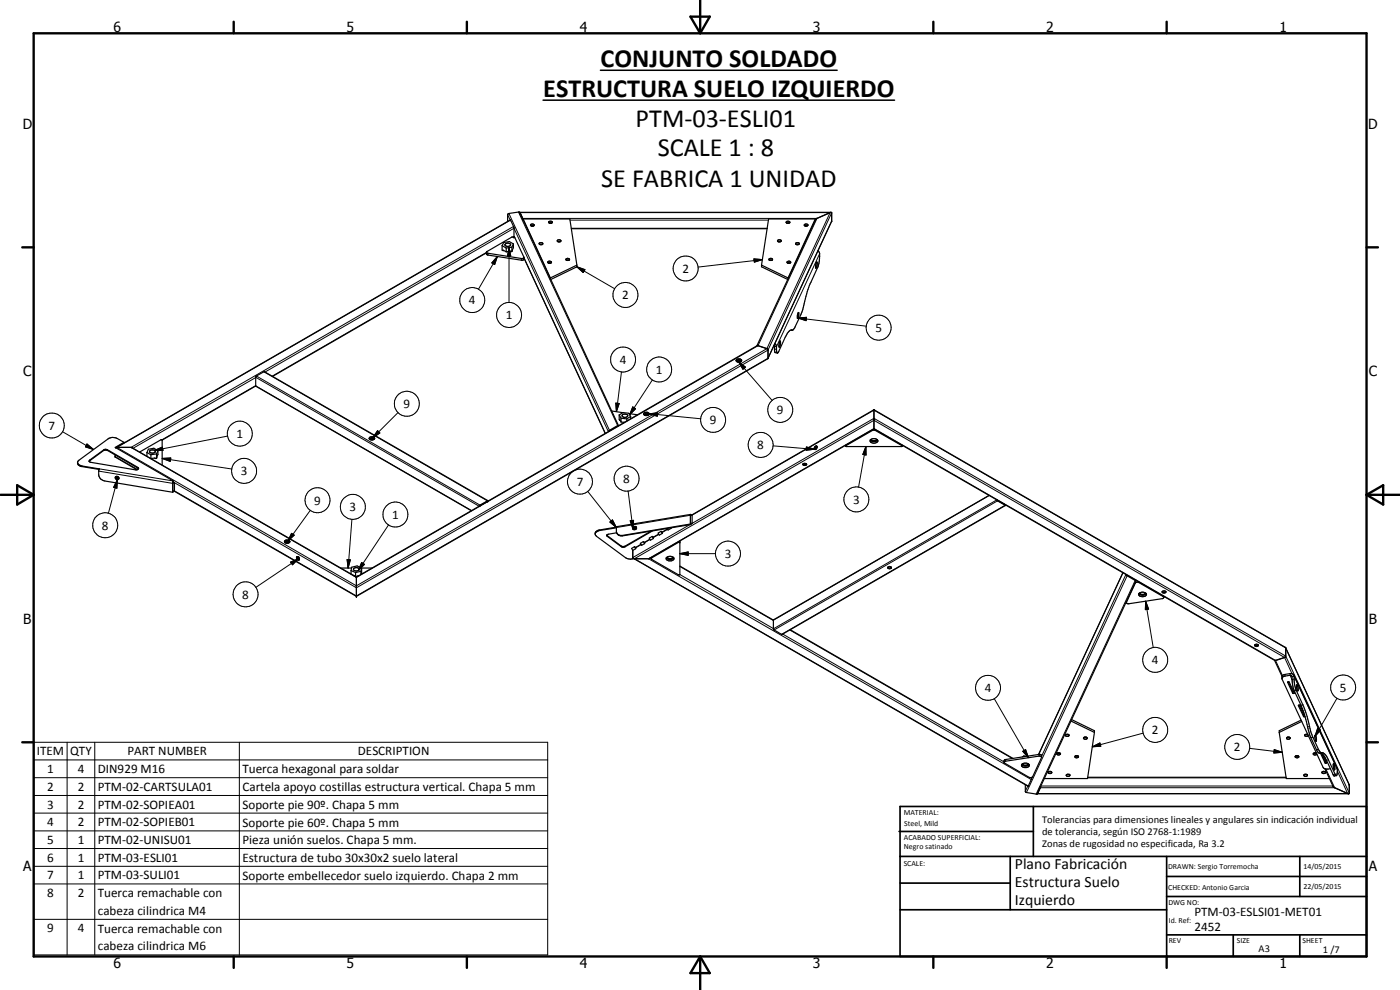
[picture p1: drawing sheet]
<svg xmlns="http://www.w3.org/2000/svg" width="420mm" height="297mm" viewBox="0 0 420 297" stroke-linecap="round" stroke-linejoin="round" font-family="sans-serif">
<g fill="none" stroke="#000" stroke-width=".35">
<path d="M146 75.9l-64.2 37M146 75.7l.3 .3 10.3 1.6 .7-.4M150.7 73.7v1.4l1.2 .5M150.7 73.7l1.2 .7M151.7 73.2a.93 .93 0 0 1 1.5 .4 .94 .94 0 0 1-.9 .4 .94 .94 0 0 1-.8-.7zM151.9 74.4v1.2M153.2 66l-118.5 68.4 4.9-.1 67.4 38.8M153.2 66h.1M153.2 66l1.1 2.3-.1 2.8M153.6 75.5l-.4 .1v-.2l-1.3 .2M153.6 74.2v1.3M153.6 74.2l-1.7 .2"/>
<path d="M154.1 73.2v1.1l-.5 1.2M154.1 73.2l-1.2-.7-1.7 .3-.5 .9M154.1 73.2l-.5 1M154.2 71.1h-.6l-7.5 4.4-.1 .8 .5 .2 10.1 1.6 .6-.2 .1-.7M154.2 71.1l.1 .1M154.3 71v.2M154.3 71.2l3 6M156 63.8h.1M156 63.8l-.4-.2-3.1 .6-.2 2.2M156 63.8l29.6 63.9M156 63.7l1 2.1M156 63.7v.1"/>
<path d="M156 63.7h93.4M156.1 64l.8 1.8M156.9 65.8h.1M157 65.7v.3M157 65.7h14l2.1 13.8M157 65.7l8.2 17.7M157.3 77.4l24.3 52.6M159.3 67.3l.7-.1 .3 .2a.54 .54 0 0 1-.5 .5 .54 .54 0 0 1-.6-.5zM159.4 67.8h.7M161.8 73a.61 .61 0 0 1 .6-.2 .61 .61 0 0 1 .5 .4 .61 .61 0 0 1-.6 .2 .61 .61 0 0 1-.5-.4zM162 73.4h.7M164.6 79l-.2-.2a.54 .54 0 0 1 .5-.4 .54 .54 0 0 1 .6 .4l-.2 .2"/>
<path d="M164.6 79h.7M164.7 66.5l.7-.1a.33 .33 0 0 1 .4 .3 .33 .33 0 0 1-.5 .3 .42 .42 0 0 1-.5 0 .42 .42 0 0 1-.1-.5zM164.9 66.9h.7M167.3 72.1a.5 .5 0 0 1 .7-.2 .5 .5 0 0 1 .2 .6l-.1 .1a.48 .48 0 0 1-.6 0 .48 .48 0 0 1-.2-.5zM167.5 72.5h.6M169.9 77.7a.53 .53 0 0 1 .6-.2 .53 .53 0 0 1 .3 .6h-.8zM170 78.1h.7M171.5 68.6h58.7M173.1 79.5v.6l-7.8 3.8M173.1 79.5l-7.9 3.9M228.5 79.5v.6l7.9 3.8M228.5 79.5l8 3.9"/>
<path d="M230.8 77.7a.54 .54 0 0 1 .6-.2 .54 .54 0 0 1 .4 .5l-.9 .1zM231 78.1h.7M233.6 72.5h.7M234.3 72.5l-.7 .1M234.3 72.5l.2-.2a.6 .6 0 0 0-.6-.4 .6 .6 0 0 0-.6 .4l.3 .3M236 66.6l.6-.2 .5 .3a.67 .67 0 0 1-1.2 0zM236.1 66.9h.7M236.4 79l-.1-.2a.57 .57 0 0 1 .4-.4 .57 .57 0 0 1 .6 .3l-.2 .3M236.4 79h.7M238.8 73l.7-.2a.31 .31 0 0 1 .4 .3 .31 .31 0 0 1-.3 .3h-.6zM239 73.4h.7M241.4 67.4l.3-.2 .6 .1a.49 .49 0 0 1-.4 .6 .49 .49 0 0 1-.5-.5z"/>
<path d="M241.6 67.8h.7M244.7 65.7h-14l-2.2 13.8M244.7 65.7l-8.2 17.7M244.7 65.7v.3M245.1 78.7l.2 .5-.5 1.2v-.9zM245.5 75.2l.5 .9-.1 2.2-.4 1.6-3 7-2.1 7.5-1.9 3.9-.4 .6-.4 .2M249.4 63.7l.2 .1v2.6l-19.1 41.2M249.4 63.7l-4.6 2.1-17.7 38M165.2 83.4v.3M236.5 83.4v.3M237.5 99l.2 .1M237.7 99.1l-.2-.1a2.98 2.98 0 0 0-1.8 2.2l-2.4 4.7"/>
<path d="M239.6 93.8l.1 .8-.4 .9v-.9zM76.7 115.8l-28 16.2M76.8 115.9l64.7 37.3M79.3 111.5l-2.4 1.4-.1 3M79.3 111.5h.1M79.3 111.5l67.2 38.7M221.1 107.9a1.06 1.06 0 0 1 1.5 .2 .85 .85 0 0 1-.9 .5 .85 .85 0 0 1-.7-.6zM221.4 108l.4-.1 .4 .2-.6 .2zM222.6 108.1v.1M232.3 103.6l.3 2.1 .7 .2M232.6 103.1l.3 .5 .2 1.9 .2 .4M233.8 104.1h.1"/>
<path d="M234.1 102.4l.2 .3-.3 1.4a1.76 1.76 0 0 1 .1-1.7zM23.3 138.8l.3 .6 1 .4 5.2 .9-.2 1.8a2.12 2.12 0 0 0 1.8 1.8l20.4 3.4M23.3 138.8l.2 .7 .8 .5 5.4 .8M26.7 138.4l4.4-3.2 .7-.2 9.8 5.6M26.7 138.4l.2-.4 4.8-3.2 .5 .1 9.2 5.4 .2 .3M26.7 138.4l.6 .3 13.3 2.3 .6-.1 .4-.3M34.6 136.5v.7l6.5 3.8M37.2 132.7l-2-1.1a2.62 2.62 0 0 0-2.8 .1l-8.7 6.4-.4 .7M37.2 132.7l-2.6 1.5 17.4 10.1M37.2 132.7v.2M41.9 135.6l6.4-3.6h.4v7.5M44.1 135.8v1.1"/>
<path d="M44.1 135.8l1.2 .6M44.9 135.3a.85 .85 0 0 1 1-.4 .85 .85 0 0 1 .6 .8 .93 .93 0 0 1-.9 .3 .93 .93 0 0 1-.7-.7zM45.3 136.4v1.2l1.7-.1M47 136.2v1.3M47 136.2l-1.7 .2M47.4 135.2v1.2l-.4 1.1M47.4 135.2l-1.2-.7-1.7 .3-.4 1M47.4 135.2l-.4 1M110.9 131.2a.93 .93 0 0 1 1.5 .4 .94 .94 0 0 1-1.6-.1zM111.2 131.5l.4-.2 .4 .2-.2 .2zM183.6 123.3l3.4 .5M185.6 127.7l-2.7 1.4-.2 .4"/>
<path d="M185.6 127.7h.1M185.8 124.5l.2 1.6M185.8 124.5l.6 1M186 126.1v-.2l.4 .7M186 126v.1M186.4 126.6l.9 .1M186.4 125.5v1.1M186.4 125.5l1.7 .2M186.8 124.5a.95 .95 0 0 1 1.6 .3 1.03 1.03 0 0 1-1.7 0zM187 123.8l-1.2 .7M187 123.8l1.7 .2 .6 .9M188.1 125.7v.6"/>
<path d="M188.8 124.1l2.5 .4M189.3 124.9v.7M189.3 124.9l-1.2 .8M193.3 123.9a.91 .91 0 0 1 1.5 .3 .88 .88 0 0 1-.9 .4 .88 .88 0 0 1-.7-.6zM193.7 124.1l.4-.1 .3 .2-.4 .2zM241 139.2l.3 .2 .8-.2M241 139.2a.59 .59 0 0 1 .6-.2 .59 .59 0 0 1 .4 .5 .63 .63 0 0 1-1.1-.2zM245.1 133.9a.58 .58 0 0 1 0 .6 .58 .58 0 0 1-.6 .3M245.1 133.9a.55 .55 0 0 0-.6 .2 .55 .55 0 0 0 .1 .7l.5-.4v-.5M253.8 133.8l8.1-4.7 .6-.1 8.3 4.9M253.8 133.6l.1 .4 16.9-.1M261.2 132a1.48 1.48 0 0 0 2.1 0"/>
<path d="M261.4 131.8a1.03 1.03 0 0 0 1.7 0M261.4 131.8a.6 .6 0 0 0-.2 .8 .6 .6 0 0 0 .7 .3 1.23 1.23 0 0 0 1.6-.7l-.4-.4M261.4 131.8l.5-.2 1.2 .2M262.3 128.7l120.3 69.5 3.1-1.1 .1-2.8M262.3 122.9l123.5 71.4M262.3 122.9v5.8M262.3 128.7l-67.3 38.8h-5M262.3 122.9l-54.8 31.7M270.8 133.6v.3M34.6 143.2l.5-.2 .5 .4M34.9 143.3h.3l.1 .3h-.3zM35.7 143.5l-.1 .1"/>
<path d="M51.8 144.9v2.8M51.9 147.4l-.1 .3M52 144.3l-.2 .6M52 144.3l-.1 .5M52.2 147.3l54.8 31.6M52.4 144.8l-.6 .1M52.4 144.8l-.4-.1-.2 .2M52.4 144.8v2.5l-.6 .1M144 151.8h.1M146.3 150.4h.1M146.3 150.4l-2.3 1.4M146.5 150.3l-2.5 1.3-.2 .2"/>
<path d="M185 158.2l-5 .8a1.1 1.1 0 0 0-1.2 .6 1.1 1.1 0 0 0 .2 1.3l8.7 6.4 1.5 .5 1-.2M185 158.4l-5.3 .9-.8 .3-.3 .6M185.1 159.9l-2.7 .4-.3 .3M189.9 158.7l.2 .1M190.1 158.8l.2 .1M190.8 158.7l-.4 .2M191 158.2l-.2 .5M195.4 159.4l-7.8 4.5-.6 .1-.6-.2-4.3-3.2M195.9 159.3l-8.3 4.8-.6 .1-4.7-3.2-.2-.4M198.4 159.4l-.9 .5 .4 .7 .8-.5M198.4 159.4l.3 .7M198.4 159.4l.3 .2"/>
<path d="M198.7 159.6v.5M200.2 158.5l.3 .5 .9-.5M200.3 158.7l-1.6 .9M201.3 158.4l.1 .1M201.4 158.4v.1M207.2 157.2l-20.4 3.5-1.4-.4M207.2 157.2l.1 .2M207.2 154.5l.5 .1v2.4M207.2 157h.5l-.4 .2zM207.3 154.3l-22.3 3.7 .1 1.9M207.3 154.3l-.1 2.9M207.3 154.3v.2"/>
<path d="M207.3 157.4l-20.5 3.4-1.1-.2-.6-.7M207.3 157.1v.3M207.3 154.5h.1M296.8 148.6l-64.7 37.4M299.2 150l.1 .2 2.4 1.4M299.3 150.1h.1M299.4 150.2l2.3 1.2M301.7 151.4h.1M301.7 151.6h.1M301.8 151.6h-.1M301.8 151.6l-67.1 38.8-2.6-1.5v-2.9M301.8 151.5v.1"/>
<path d="M85.4 162.3a.9 .9 0 0 1 1.5 .3 .9 .9 0 0 1-1.5-.3zM85.8 162.3l.8 .2-.6 .2zM87 162.5h.1M89.2 167a.62 .62 0 0 0-.1 .7 .62 .62 0 0 0 .6 .3v-.5l-.4-.5M89.2 167a.59 .59 0 0 1 .6 .4 .59 .59 0 0 1-.1 .6M89.2 167h-.1M89.2 167.4h.2l.1 .4zM102.2 170.4h3.3M105.4 171.2v1.1M105.4 171.2l1.3 .6M106 172.6l.3 .2M106.2 170.5a.78 .78 0 0 1 1-.3 .78 .78 0 0 1 .4 .9 .9 .9 0 0 1-1.5-.5z"/>
<path d="M106.7 171.8v1.2M107 173.1l120.2-69.4 3.2 1.1v2.9l-123.4 71.2M107 173.1v5.8M107.8 172.7l-1 .4M108.3 171.4v1M108.3 171.4l-1.6 .4M108.4 172h.1M108.5 172v-.2l-.1 .5M108.5 170.4h3.2M108.5 170.4v1.6M108.5 170.4l-.2 1M108.5 170.4l-1.3-.6-1.6 .4-.2 1"/>
<path d="M185.2 160.1l.1 .2M189.9 165.1l.1 2.4M190.1 167.5l118.5 68.4M190.4 164l.4 .6M190.4 164l.4 .3M190.4 164l-.8 .5 .3 .6M190.8 164.6l-.9 .5M190.8 164.3v.3M192.4 163.3l-1.6 1M193.1 162.5l-.9 .5 .4 .6 .9-.5M193.1 162.5l.4 .6M193.1 162.5l.4 .2"/>
<path d="M193.5 162.7v.4M195 161.8l-1.5 .9M195.5 167.3l.2 .6 7.9 4.6 .4-.1M195.7 161l.4 .6M195.7 161l.4 .2M195.7 161l-.9 .5 .4 .6 .9-.5M196.1 161.2v.4M197.7 160.3l-1.6 .9M200 167.3a1.54 1.54 0 0 0 2.2 0M200 167.4a1.37 1.37 0 0 1 2.3 .3l-.8 .6h-.8l-.6-.3zM200.2 167.1a1.06 1.06 0 0 0 1.8 0M204 169.8l28.1 16.3"/>
<path d="M204 162.9l-.4-.2-8.1 4.8M204 162.3v10.1M204 172.4h.1M266.4 170.2a.72 .72 0 0 0 1.1 0M266.4 170.3a.59 .59 0 0 1 .6-.3 .59 .59 0 0 1 .5 .5 .69 .69 0 0 1-1.1-.2zM337 171.8l-25.3 54.6M338 172.4l.3 .4 2.6 1.4M340.9 174.2l-29.6 63.9-.3 .2-3.2-.6-.1-2.2M341.1 174.2h-.2M341.8 178.1a1.63 1.63 0 0 0 2.2 0M341.8 178.1l-.1 .2a1.33 1.33 0 0 0 2.4 0l-.1-.2M342 177.9l-.2 .2"/>
<path d="M342 177.9l.8-.2 .9 .2M342 177.9a1.03 1.03 0 0 0 1.7 0M343.7 177.9l.3 .2M348.8 177.5l.4 .2 .7-.2M348.8 177.5a.69 .69 0 0 1 1.1 .2l-.8 .2zM349.3 179.2l-7.6-4.5h-.4l-.6 .2-2.7 5.9M349.3 178.9v.4l-.5 .3-10 1.5h-.5l-.3-.3M232.1 186h.1M237.1 188.9l66.9 38.6M338 180.5v.3M376.5 193.6a.58 .58 0 0 0 .6 .4 .58 .58 0 0 0 .5-.4M376.5 193.6a.65 .65 0 0 1 1.1 0"/>
<path d="M376.6 193.5l.5 .3 .5-.3M382.5 198.1l2.3 4.8M385.8 194.3l19.1 41.1v2.6l-.2 .2M321.4 216.3l7.1 3.5M321.6 215.9l6.9 3.3v.6M328.5 219.8l-2.1 13.8h-13M383.9 219.8l2.1 13.8h13M384.8 203.5l.3-.4 .5-.2 1.7-.3 .5 .3 .3 3.6 2.8 6.1 2.2 8 2 4.3a1.15 1.15 0 0 0 1.6 1M386.4 204.7v.1M386.5 204.6l.4 .1 1.5 3.3-.5-.1zM386.6 204.6l1.4 2.9 .3 .1M388.3 202.6l13 27.9 .1 1.1-.3 1.1-.3-.1-2.5-5.4a2.26 2.26 0 0 0-2-1.5l-2.4-4.8-2-7.2-3.1-6.9-.4-4.1-.8-.6-2.4 .4-.4 .4v.9l12.5 26.7a2.04 2.04 0 0 0 1.9 .1"/>
<path d="M389.2 205.5l.4 1-.1 .8a1.65 1.65 0 0 1-.3-1.8zM389.2 205.5h.1M389.7 211.7l1.5 3.3h.4M389.7 211.6v.1M389.8 211.6l1.4 2.9h.3l-1.4-2.9M390 211.6h.1M390 211.6h-.3M390.5 216.1l-6.6 3.1v.6M390.7 216.5l-6.8 3.3M301.3 228.7l.1-.6 .4-.2 10.5-1.5 .3 .2v.7l-2.7 5.7-.4 .3M306.6 229.4l.8-.4h.7a.66 .66 0 0 1 .8 .6 .66 .66 0 0 1-.8 .7l-1.2-.2-.3-.2zM306.7 229.4l.7 .4h.7l.7-.4"/>
<path d="M306.9 229.2a1.02 1.02 0 0 0 1.7 0M307.3 226.8v.2M307.3 226.8l-.5 .3M307.3 226.8l.6 .1M308.6 235.9h.1M309.6 233.3v.4l-1 2.2M311.4 238v.2M311.4 238.2h93.3M312.2 236.1l-.8 1.8M312.3 235.9l-.9 2.3M312.6 227.2l-.6-.4-10.6 1.8 .1 .4 7.3 4.2 .7 .1M314.6 231.7a.54 .54 0 0 1 .6-.3 .54 .54 0 0 1 .4 .5l-.1 .1a.53 .53 0 0 1-.6 .1 .53 .53 0 0 1-.3-.4z"/>
<path d="M314.8 231.5h.7M317.4 225.9h.6M317.4 225.9l-.2 .1a.47 .47 0 0 0 .5 .5 .47 .47 0 0 0 .5-.5l-.2-.1M320.1 220.4h.5M320.1 220.3h.5M320.2 232.4h.7M320.6 220.3l.2 .4a.63 .63 0 0 1-1.1-.2l.4-.1M320.9 232.3a.44 .44 0 0 1 0 .7 .44 .44 0 0 1-.7-.1l-.2-.2 .2-.3M320.9 232.3l-.7 .1M322.7 226.9l.6-.2 .4 .2a.6 .6 0 0 1-.5 .5 .6 .6 0 0 1-.6-.3zM322.8 226.8h.7M325.2 221.4a.62 .62 0 0 1 .6-.3 .62 .62 0 0 1 .5 .4 .6 .6 0 0 1-.6 .3 .6 .6 0 0 1-.5-.4z"/>
<path d="M325.4 221.2h.7M326.4 233.2h59.6M386.2 221.4a.61 .61 0 0 1 1 .1 .63 .63 0 0 1-1.1-.1zM386.3 221.2h.7M388.8 226.8h.8a.42 .42 0 0 1-.1 .6 .42 .42 0 0 1-.6-.1l-.2-.2zM388.9 226.8h.7M391.5 232.4h.7M391.5 232.3l.7 .1M391.5 232.3l-.2 .2a.51 .51 0 0 0 .5 .5 .51 .51 0 0 0 .5-.5l-.1-.1M391.7 220.4a.45 .45 0 0 0 .1 .6 .45 .45 0 0 0 .7-.1l.1-.2M391.7 220.4h.8zM394.3 225.9h.7"/>
<path d="M394.7 220.6l-.1 .7 .4 1.1M394.7 220.6h.1M394.7 220.6l.3 .8v1M395 222.4h.1M395.1 226l-.5-.1-.5 .2a.65 .65 0 0 0 1.2 .2M396.6 226l1.1 2.4 .3 .1M396.7 231.6a.61 .61 0 0 1 .6-.2 .61 .61 0 0 1 .5 .5 .61 .61 0 0 1-.6 .2 .61 .61 0 0 1-.5-.5zM396.9 231.5h.7M396.9 226.4l1.2 2.4M397.6 230.7l2.5 5.4 4.6 2.1M398.1 228.9h-.4l-1.4-3a3.3 3.3 0 0 1 1.8 2.2l2.2 4.7M398.1 228.8v.1"/>
<path d="M400.2 229.2l.4 1-.1 .8-.4-1.1zM400.3 232.8h.1M401.1 232.7l-.7 .1M404.9 235.5h.1"/>
<circle cx="244.8" cy="134.3" r=".22"/>
<circle cx="35.1" cy="143.4" r=".54"/>
<circle cx="190.4" cy="158.4" r=".55"/>
<circle cx="190.5" cy="158.4" r=".24"/>
</g>
<g fill="#000">
<circle cx="153.2" cy="66" r=".18"/>
<circle cx="154.2" cy="71.1" r=".18"/>
<circle cx="156.1" cy="64" r=".18"/>
<circle cx="262.3" cy="122.9" r=".18"/>
<circle cx="262.3" cy="128.7" r=".18"/>
<circle cx="52" cy="144.5" r=".18"/>
<circle cx="52" cy="144.3" r=".18"/>
<circle cx="146.3" cy="150.4" r=".18"/>
<circle cx="207.3" cy="154.5" r=".18"/>
<circle cx="301.7" cy="151.4" r=".18"/>
<circle cx="107" cy="178.9" r=".18"/>
<circle cx="204" cy="162.3" r=".18"/>
</g>
<g fill="none" stroke="#000" stroke-width=".3">
<path d="M146 75.7l-64.3 37.2M146.5 76v.5M149.3 77l-.8 2.4-.9-.5zM149.3 77l-5.7 9.8M152.3 64.4l.8 1.6M152.7 64.1l30.2 65M152.8 74.3l.5 2.5h-1zM152.8 74.3v16.5M154 71.1l.3-.1 .1 .2M155.6 63.6l29.8 64.1M156.1 64h.1M156.1 63.8h93l-18.9 40.8-123.2 71.2-71.9-41.6 118.1-68.2"/>
<path d="M156.5 77.6v.5M156.9 65.5h88.3l-17.7 38.2-120.5 69.6-67.7-39.1 114.8-66.3M157.3 77.4l24.4 52.6M171.1 66h59.5M171.4 68.5h58.9M226.3 77.7l2.5 .2-2.4 .8zM228.8 77.9l-19.3 2.2M246 76.1l-13 27.9-.6-.1M249.6 63.9l-19.1 41.1-123.5 71.4-55-31.8M249.6 66.3l-19.1 41.2-123.5 71.3-54.6-31.5M173.1 80.1l2.4 .8-.5 .9zM173.1 80.1l11.3 6.5"/>
<path d="M237.5 99l.2 .1M239.5 95.4l2.6-.2-.2 1zM239.5 95.4l20.5 2.5M76.7 113.3l-36.7 21.2M76.7 115.7l-28.1 16.3M76.7 115.8l64.9 37.4M76.7 113.2l67.1 38.7M77 112.8l67 38.8M79.2 111.5l67.1 38.8M79.5 111.6l74.8-43.1 28.3 61M186.5 111.6l-1.5 11.9M195.8 114l-6.8 10.5"/>
<path d="M220.9 108.2a.94 .94 0 0 0 1.7 0M221.7 108.6l2 1.6-.7 .6zM221.7 108.6l10 11.5M232.4 104.7l.6 .1M18.8 129.5l9.3 5.4M24.6 139.8v.2M26.1 133.2l2 1.7-2.5-.8zM26.9 138v.3M31.1 135v.2M32.2 134.9v.2M34.6 137l6.7 3.9M46.4 135.1l2.3-.9 .2 .9z"/>
<path d="M48.7 137.5l2.6-.1-.2 1zM48.7 137.5l20.8 3.2M68.3 130.9l-21.9 4.2M110.8 131.6a.95 .95 0 0 0 1.6 0M113.3 129.2l.7 .7-2.1 1.5zM119.5 123.8l-7.6 7.6M184.8 120.9l1 .2-.8 2.4zM189.9 122.1l.8 .5-1.7 1.9zM193.2 124.2a.9 .9 0 0 0 1.6 0M194.8 124.2l2.5-.3v1zM194.8 124.2l15.5 1.4M232 133.8l12.5 1"/>
<path d="M242 134.1l2.5 .7-2.6 .3zM253.9 133.6v.1M259.9 134v2.5l-1-.1zM259.9 134l-2.2 12.1M261.8 128.9v.3M262.7 128.9v.3M270.7 133.6v.1M29.6 141.4l22.2 3.6M29.8 140.7l22.2 3.6M35.2 143.9l-.1 2.6-1-.3zM35.2 143.9l-2.7 10.1M41.4 140.3v.2"/>
<path d="M93.1 153.1l-6.7 9.2M105.6 155.8l-1.1 14.6M116.6 157.5l-9 13.7M144 151.7h.1M146.3 150.4h.1M176.4 147.4l8.6 10.9M180 159v.2M183 156.6l.8-.6 1.2 2.3zM188.5 147.3l1.4 11.4M189.1 156.3l1-.2-.2 2.6zM200.4 158.8l-1.7 1M207 157.4l-17.1 9.9"/>
<path d="M207.2 154.6l-22.2 3.7M207.3 157.3l55-31.8 123.6 71.3 19 41.2M207.7 154.6l54.6-31.5 123.6 71.3 19 41.1M296.9 148.7l-64.8 37.4M299.2 150l-67.1 38.7M299.4 150.3l-67.1 38.7M299.4 150.1v.1M301.7 151.4h.1M301.7 151.6l-67.1 38.7M85.4 162.5a.9 .9 0 0 0 1.6 0M87.2 168.7l2.4-1.1-1.8 1.9zM87.5 160l.8 .6-1.9 1.7z"/>
<path d="M89.6 167.6l-12.8 8.6M104.2 167.9l.9 .1-.6 2.4zM108.5 168.8l.9 .5-1.8 1.9zM182.3 160.7v.3M186.4 163.8v.2M186.8 160.7v.1M187.6 163.9v.2M192.4 163.4l-1.6 .9M195.1 161.8l-1.6 1M195.3 167.4h.2M195.7 167.2v.1M197.7 160.3l-1.6 1"/>
<path d="M203.6 162.6v.1M204 166.1l2.5-.5v1zM204 170l28.1 16.2M204 172.4l28.1 16.2M204 166.1h10.7M337 171.8l-25.3 54.6M337.9 172.4l-25.3 54.5M338.3 172.8l-30.3 65M340.7 174.2l-29.7 64.1M340.7 174.7v.2M341.8 174.6v.2M349.1 178.8v.2"/>
<path d="M234.9 190.2l66.4 38.4M237 189l66.8 38.6M338.1 180.5v.2M343.8 180.4l.9 2.4-1 .1zM343.8 180.4l2.3 13.9M298.4 209.6l10.2 17.7M343.1 220l-15.3 4.1M384.9 202.7l-2.1-4.5-120.5-69.6-67.7 39 114.9 66.3M385.6 202.4v.5M386.4 204.7v.1M387.2 202.1v.5l.6 1.4M387.8 202.2l-2.3-4.9-123.2-71.2-71.9 41.5 118.2 68.2"/>
<path d="M387.8 203.1l.6-.2 13 27.9M387.9 207.4v.5M388.4 203.8l-.6 .1M389 207.2l-.6 .1M389.7 211.7v.1M391 211.5l-.6 .1M391.2 214.4v.5M393 218l-.6 .1M395.4 218.6l.9 .5-1.7 1.9zM401.2 209.5l-6.6 11.5M10.1 222.7h154.3v63.8h-154.3zM10.1 228h154.3"/>
<path d="M10.1 233.3h154.3M10.1 238.7h154.3M20.1 222.7v63.8M28.4 222.7v63.8M71.8 222.7v63.8M301.8 227.9v.5M306.9 225.4l.9-.5 .8 2.4zM308.4 235.9l-.7 1.5M309.7 233.3h-.2M311.4 237.9h.1M311.8 226.4v.5M312.4 235.8h87.6"/>
<path d="M326.4 233.4h59.6M327.8 224.1l2.3-1.2 .3 1zM375 224.5l9.8 1.2M382.4 224.9l2.4 .8-2.5 .2zM394 221.2l-.6 .1M395.7 224.8l-.6 .1M397.7 228.4v.5M397.9 230.8l2.6 5.5h-88.3M398.7 228l-.6 .1M400.7 232.3l-.6 .1M401.4 231.4l3 6.7h-93M10.1 244h154.3"/>
<path d="M10.1 249.3h154.3M10.1 254.6h154.3M10.1 259.9h154.3M10.1 265.2h154.3M10.1 275.8h154.3"/>
<circle cx="141.7" cy="90" r="3.8"/>
<circle cx="152.8" cy="94.5" r="3.8"/>
<circle cx="187.7" cy="88.5" r="3.8"/>
<circle cx="205.8" cy="80.5" r="3.8"/>
<circle cx="263.7" cy="98.3" r="3.8"/>
<circle cx="187" cy="107.9" r="3.7"/>
<circle cx="197.8" cy="110.9" r="3.7"/>
<circle cx="15.5" cy="127.7" r="3.7"/>
<circle cx="72" cy="130.1" r="3.8"/>
<circle cx="122.1" cy="121.2" r="3.7"/>
<circle cx="214" cy="126" r="3.8"/>
<circle cx="228.3" cy="133.5" r="3.7"/>
<circle cx="234.2" cy="123" r="3.7"/>
<circle cx="31.6" cy="157.6" r="3.8"/>
<circle cx="73.3" cy="141.3" r="3.7"/>
<circle cx="95.2" cy="150.1" r="3.8"/>
<circle cx="105.9" cy="152.1" r="3.7"/>
<circle cx="118.7" cy="154.4" r="3.7"/>
<circle cx="174" cy="144.5" r="3.7"/>
<circle cx="188" cy="143.6" r="3.7"/>
<circle cx="257" cy="149.8" r="3.8"/>
<circle cx="73.7" cy="178.3" r="3.8"/>
<circle cx="218.5" cy="166.1" r="3.8"/>
<circle cx="346.7" cy="198" r="3.8"/>
<circle cx="296.5" cy="206.4" r="3.8"/>
<circle cx="346.7" cy="219" r="3.8"/>
<circle cx="403.1" cy="206.3" r="3.7"/>
<circle cx="371.3" cy="224.1" r="3.7"/>
</g>
<path d="M163 30.1h105.5M180.2 21.1h71" fill="none" stroke="#000" stroke-width=".46"/>
<g fill="none" stroke="#000" stroke-width=".71">
<path d="M10.1 10h400v277h-400zM70.1 6.5v3.5M140.1 6.5v3.5M207.2 5h5.8l-2.9 5zM210.1 0v10M280.1 6.5v3.5M350.1 6.5v3.5M6.7 74.2h3.4M410.1 74.2h3.4M.2 148.5h9.9M5.2 145.6l4.9 2.9-4.9 2.9zM410.1 148.5h10"/>
<path d="M410.1 148.5l5-2.9v5.8zM6.7 222.7h3.4M410.1 222.7h3.4M70.1 287v3.4M140.1 287v3.4M210.1 287v10M210.1 287l2.9 5h-5.8zM280.1 287v3.4M350.1 287v3.4"/>
</g>
<g fill="none" stroke="#000" stroke-width=".51">
<path d="M269.8 249.5h40.3M270.1 242h140v45h-140zM270.1 257h140M303.2 257v16M310.1 242v15M350.1 257v30M390.1 257v12M270.1 265h33.1M270.1 273h80M350.1 269h60M350.1 263h60M350.1 280.5h60"/>
<path d="M370.1 280.5v6.5M390.1 280.5v6.5"/>
</g>
<g fill="#000">
<path d="M149.3 77l-.8 2.4-.9-.5zM152.8 74.3l.5 2.5h-1zM226.3 77.7l2.5 .2-2.4 .8zM173.1 80.1l2.4 .8-.5 .9zM239.5 95.4l2.6-.2-.2 1zM221.7 108.6l2 1.6-.7 .6zM26.1 133.2l2 1.7-2.5-.8zM46.4 135.1l2.3-.9 .2 .9zM48.7 137.5l2.6-.1-.2 1zM113.3 129.2l.7 .7-2.1 1.5zM184.8 120.9l1 .2-.8 2.4zM189.9 122.1l.8 .5-1.7 1.9z"/>
<path d="M194.8 124.2l2.5-.3v1zM242 134.1l2.5 .7-2.6 .3zM259.9 134v2.5l-1-.1zM35.2 143.9l-.1 2.6-1-.3zM183 156.6l.8-.6 1.2 2.3zM189.1 156.3l1-.2-.2 2.6zM87.5 160l.8 .6-1.9 1.7zM87.2 168.7l2.4-1.1-1.8 1.9zM104.2 167.9l.9 .1-.6 2.4zM108.5 168.8l.9 .5-1.8 1.9zM204 166.1l2.5-.5v1zM343.8 180.4l.9 2.4-1 .1z"/>
<path d="M395.4 218.6l.9 .5-1.7 1.9zM306.9 225.4l.9-.5 .8 2.4zM327.8 224.1l2.3-1.2 .3 1zM382.4 224.9l2.4 .8-2.5 .2z"/>
</g>
<g font-size="7.9">
<text x="180.2" y="20">CONJUNTO SOLDADO</text>
<text x="163" y="29">ESTRUCTURA SUELO IZQUIERDO</text>
<text x="190.7" y="38">PTM-03-ESLI01</text>
<text x="197.4" y="46.9">SCALE 1 : 8</text>
<text x="180.4" y="56">SE FABRICA 1 UNIDAD</text>
</g>
<g font-size="4.7">
<text x="304.6" y="260.8">Plano Fabricación</text>
<text x="304.6" y="266.2">Estructura Suelo</text>
<text x="304.6" y="271.6">Izquierdo</text>
</g>
<g font-size="4.2">
<text x="34" y="9.6">6</text>
<text x="104" y="9.6">5</text>
<text x="174" y="9.6">4</text>
<text x="244" y="9.6">3</text>
<text x="314" y="9.6">2</text>
<text x="384" y="9.6">1</text>
<text x="6.8" y="38.7">D</text>
<text x="410.6" y="38.7">D</text>
<text x="7" y="112.9">C</text>
<text x="410.8" y="112.9">C</text>
<text x="7" y="187.1">B</text>
<text x="410.8" y="187.1">B</text>
<text x="7" y="261.4">A</text>
<text x="410.8" y="261.4">A</text>
<text x="34" y="290.4">6</text>
<text x="104" y="290.4">5</text>
<text x="174" y="290.4">4</text>
<text x="244" y="290.4">3</text>
<text x="314" y="290.4">2</text>
<text x="384" y="290.4">1</text>
</g>
<g font-size="3.9">
<text x="204.8" y="81.8">2</text>
<text x="186.8" y="89.8">2</text>
<text x="140.7" y="91.3">4</text>
<text x="151.8" y="95.8">1</text>
<text x="262.7" y="99.6">5</text>
<text x="186" y="109.2">4</text>
<text x="196.8" y="112.1">1</text>
<text x="121.1" y="122.4">9</text>
<text x="233.2" y="124.3">9</text>
<text x="14.6" y="128.9">7</text>
<text x="71" y="131.4">1</text>
<text x="213" y="127.3">9</text>
<text x="227.3" y="134.8">8</text>
<text x="72.3" y="142.6">3</text>
<text x="173.1" y="145.8">7</text>
<text x="187.1" y="144.9">8</text>
<text x="94.3" y="151.4">9</text>
<text x="104.9" y="153.4">3</text>
<text x="117.7" y="155.7">1</text>
<text x="256" y="151.1">3</text>
<text x="30.6" y="158.9">8</text>
<text x="217.5" y="167.4">3</text>
<text x="72.7" y="179.6">8</text>
<text x="345.7" y="199.3">4</text>
<text x="295.5" y="207.6">4</text>
<text x="402.1" y="207.5">5</text>
<text x="345.7" y="220.3">2</text>
<text x="11" y="226.6">ITEM</text>
<text x="21.1" y="226.7">QTY</text>
<text x="38.2" y="226.6">PART NUMBER</text>
<text x="107.4" y="226.7">DESCRIPTION</text>
<text x="370.3" y="225.4">2</text>
<text x="14.2" y="231.9">1</text>
<text x="23.3" y="231.9">4</text>
<text x="29.4" y="231.9">DIN929 M16</text>
<text x="72.8" y="232">Tuerca hexagonal para soldar</text>
<text x="14.2" y="237.3">2</text>
<text x="23.3" y="237.3">2</text>
<text x="29.4" y="237.3">PTM-02-CARTSULA01</text>
<text x="72.8" y="237.4">Cartela apoyo costillas estructura vertical. Chapa 5 mm</text>
<text x="14.2" y="242.6">3</text>
<text x="23.3" y="242.6">2</text>
<text x="29.4" y="242.6">PTM-02-SOPIEA01</text>
<text x="72.8" y="242.7">Soporte pie 90º. Chapa 5 mm</text>
<text x="14.2" y="247.9">4</text>
<text x="23.3" y="247.9">2</text>
<text x="29.4" y="247.9">PTM-02-SOPIEB01</text>
<text x="72.8" y="248">Soporte pie 60º. Chapa 5 mm</text>
<text x="14.2" y="253.2">5</text>
<text x="23.3" y="253.2">1</text>
<text x="29.4" y="253.2">PTM-02-UNISU01</text>
<text x="72.8" y="253.3">Pieza unión suelos. Chapa 5 mm.</text>
<text x="14.2" y="258.5">6</text>
<text x="14.2" y="263.8">7</text>
<text x="23.3" y="258.5">1</text>
<text x="23.3" y="263.8">1</text>
<text x="29.4" y="258.5">PTM-03-ESLI01</text>
<text x="29.4" y="263.8">PTM-03-SULI01</text>
<text x="72.8" y="258.6">Estructura de tubo 30x30x2 suelo lateral</text>
<text x="72.8" y="263.9">Soporte embellecedor suelo izquierdo. Chapa 2 mm</text>
<text x="14.2" y="269.2">8</text>
<text x="23.3" y="269.2">2</text>
<text x="29.4" y="269.2">Tuerca remachable con</text>
<text x="29.4" y="274.6">cabeza cilindrica M4</text>
<text x="358.5" y="275">PTM-03-ESLSI01-MET01</text>
<text x="14.2" y="279.8">9</text>
<text x="23.3" y="279.8">4</text>
<text x="29.4" y="279.9">Tuerca remachable con</text>
<text x="358.5" y="279.4">2452</text>
<text x="29.4" y="285.2">cabeza cilindrica M6</text>
</g>
<g font-size="3.1">
<text x="312.7" y="246.8">Tolerancias para dimensiones lineales y angulares sin indicación individual</text>
<text x="312.7" y="250.4">de tolerancia, según ISO 2768-1:1989</text>
<text x="312.7" y="254">Zonas de rugosidad no especificada, Ra 3.2</text>
<text x="377.7" y="285.6">A3</text>
<text x="397" y="285.9">1 /7</text>
</g>
<g font-size="2.4">
<text x="271.2" y="244.4">MATERIAL:</text>
<text x="271.3" y="252">ACABADO SUPERFICIAL:</text>
<text x="271.4" y="247.9">Steel, Mild</text>
<text x="271.3" y="254.6">Negro satinado</text>
<text x="271.2" y="259.7">SCALE:</text>
<text x="350.6" y="260.8">DRAWN: Sergio Torremocha</text>
<text x="391.2" y="260.6">14/05/2015</text>
<text x="350.6" y="267">CHECKED: Antonio Garcia</text>
<text x="391.2" y="266.7">22/05/2015</text>
<text x="350.6" y="271.4">DWG NO:</text>
<text x="350.8" y="276.9">Id. Ref:</text>
<text x="350.8" y="282.8">REV</text>
<text x="371.2" y="282.9">SIZE</text>
<text x="390.9" y="282.9">SHEET</text>
</g>
</svg>
